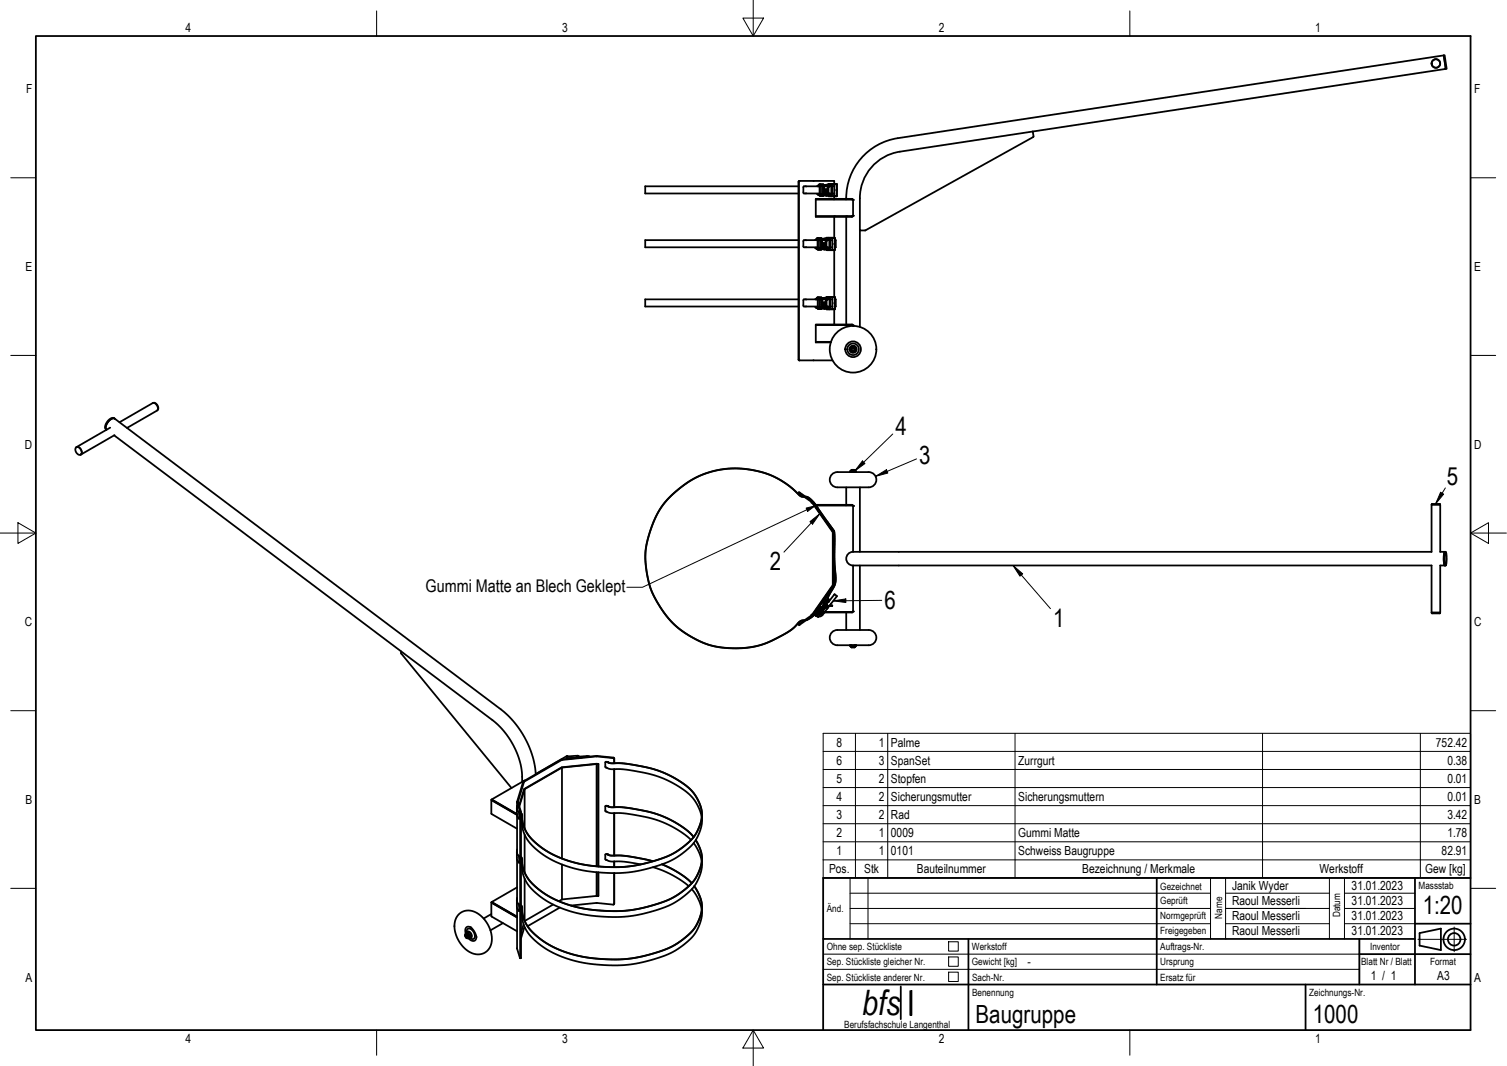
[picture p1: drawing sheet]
<svg xmlns="http://www.w3.org/2000/svg" width="420mm" height="297mm" viewBox="0 0 420 297" stroke-linecap="round" stroke-linejoin="round" font-family="sans-serif">
<!-- layer: Sichtbar -->
<g fill="none" stroke="#000" stroke-width=".5">
<path d="M402.5 15.4h.3l.5 3.8h-.2zM287.9 36.6l115.2-17.4-.6-3.8-152.2 23.1a16.9 16.9 0 0 0-14.4 16.9M222.6 51.9h-42.7v2h42.7M223 50.4l-.2 .3v49.5l.2 .2M224.7 52l-.6-.1-.1 .3v1.6h.7M224.7 53.9h3.8M227.4 55.6v4.8h10.1l.3-.3M227.4 55.6v-.2h10.1l.3 .3M227.4 55.6h10.1M228.1 54.1l3.2 .2M228.1 51.7h.1M228.1 51.7v.1"/>
<path d="M228.2 51.7h.1M228.3 54.1v.3M228.3 54.3l3 .1M228.3 51.5h.1M228.3 51.7h.1M228.3 51.7h1.6M228.3 54h1.6M228.3 54l-.4 .1h.4M228.3 51.8v.1M228.3 54v.1M228.3 51.4h.2M228.3 54.1h1.6"/>
<path d="M228.5 54.4v.2h1v-.2M228.5 51.9v2.1M228.8 54.4v.1M228.9 51.4h.6M228.9 51.4v.2l-.1-.2M228.9 51.4h-.4l-.2 .3M228.9 51.9v2.1M228.9 54.4v.2M229.3 51.7v.1M229.3 54.1v.2M229.4 54.5h.1M229.3 51.4h.1"/>
<path d="M229.3 51.6h.1M229.4 51.4v.2M229.4 54.4v.1M229.4 51.4h.2M229.5 52.1v.6M229.5 51.6h.1M229.5 51.9v2.1M229.5 52.7v.5M229.5 52.7h.1M229.5 53.2v.1M229.5 53.3v.5M229.6 53.9h.2"/>
<path d="M229.6 53.7v.3M229.6 52v.2M229.6 51.4l-.2 .2M229.6 51.5h.1M229.6 51.6h1M229.6 54.4h.6M229.7 51.7v.3M229.7 54.4l-.2 .1M229.7 51.5h.1M229.7 53.9h.1M229.7 54.4h.1M229.7 52h.1"/>
<path d="M229.7 53.9v.4M229.7 52v1.9M229.8 52.8h.1M229.8 53.1h.1M229.8 53.2h.1M229.9 54h.1M229.9 51.8l-2 .1M229.9 51.7v.2h-5.2M229.9 51.8h.1M229.9 54.1h.1M229.9 51.7h1.4M229.9 54v.3"/>
<path d="M230 51.7v.2h.5l-.1-.2M230 53.9h.3M230 54h.1M230 54h.3l-.3 .2M230 54.2h.1M230.1 54.4l.2 .1 .2-.1M230.2 52.9l.1 .1M230.2 53h.1M230.2 54.1v.1M230.2 54.4h.3M230.2 53l.1 .1M230.2 53.5l-.2 .1v.6"/>
<path d="M230.2 52.7l.1 .3M230.2 54.4l.4 .1M230.2 54.2h.1M230.2 54.2l.3 .1M230.3 53l.1 .1M230.3 54.1l-.1 .1M230.3 54.1h.2M230.3 53.1l-.1 .1M230.3 53.1h.1M230.3 54h.4l-.2 .2M230.3 54.1h.7l.4 .2M230.3 53.1v.1"/>
<path d="M230.3 51.5h.3M230.3 51.5h.1M230.3 53.7v.3M230.3 54.4v.1M230.3 53.2l-.1 .8M230.4 53.2h.1M230.3 54.1l.1 .2M230.3 53.1l-.1-.4v.5h.1M230.4 53.1h.1M230.4 53.1v.1M230.4 53.2l-.1 .8M230.4 53.6h.1"/>
<path d="M230.4 54.1h.1M230.5 54.1h.1M230.5 53.6l-.2-.1 .1 .5M230.5 53.6v.3M230.6 54.4h.1M230.6 51.6h.1M230.6 51.7v.2M230.6 54.4h-.1M230.6 51.5v.1M230.6 51.5l.5-.3 2.2 .1 .1 3.2-.2 .2h-2.1l-.5-.2M230.6 51.8h.1M230.6 51.5h.1"/>
<path d="M230.6 52.7v.5M230.6 54.1v.2M230.6 54.4v.1M230.6 51.8h.5M230.6 54.1h.5M230.8 51.8h.2M230.8 51.8h.1M230.9 51.8h.1M231 51.7h-.4v.2M231 52.1v1.8M231 51.8h.1M231.1 54.1v.2"/>
<path d="M231.1 52.1a.8 .8 0 0 0-.5 1l.2 .7 .3 .1M231.1 53.9h.1M231.1 52.1h.1M231.1 53.9l.5 .3 .2-.2M231.2 53.9h.6M231.3 51.9h.5M231.3 54.4l.4 .3M231.3 51.6h-3v.2M231.4 51.6l-.8 .3M231.4 54.3l.2 .1M231.5 51.5l.2-.2 1.6 .1v3.2h-1.6l-.2-.2M231.6 51.5l-.2 .1"/>
<path d="M231.6 54.4h.1M231.6 51.5h.1M231.6 51.7l.2 .2M231.6 51.5l.4 .4M231.7 51.2l-.4 .4M231.8 54l-.2 .2M231.8 51.9v2.1M231.8 51.9l-.2-.2-.5 .4M232 51.9v2.2l-.4 .3M232 53.9h.6M232 51.9h.6M232.6 51.2v-.8h-9.8l-.2 .3v49.5l.2 .2h9.3"/>
<path d="M232.6 54.7v.7M232.6 55.6h.1M232.6 51.4v3.2M232.6 54.5v.1M235.9 55.6h.1M237.5 55.6l.3 .1M237.5 55.6h.1M237.8 55.7v4.4M243.8 45.7a13.1 13.1 0 0 1 7.1-3.4l37-5.7 .2 1.4-.1 .2-46.8 26h-1.5v-9a13.1 13.1 0 0 1 4.1-9.5zM222.6 66.9h-42.7v2h42.7M224.7 67l-.6-.1-.1 .3v1.6h.7M224.7 68.9h3.2"/>
<path d="M227.4 60.3h10.1M227.5 69.1l3.2 .2M227.7 69.1l.1 .3M227.7 69.3l3.1 .1M227.7 66.5h.1M227.8 66.7l-.3 .1M227.8 66.7h.1M227.8 66.4h.1M227.8 66.7h1.5M227.8 69h1.5M227.8 69l-.5 .1h.5M227.8 66.8v.1"/>
<path d="M227.8 69v.1M227.8 69.1h1.5M227.9 69.4v.2h1v-.2M227.9 66.9v2.1M228.3 69.4v.1M228.3 66.4h.6M228.3 66.4h.1M228.3 66.9v2.1M228.3 69.4v.2M228.3 66.4h-.4l-.1 .3M228.7 66.7v.1M228.7 69.1v.2"/>
<path d="M228.8 66.4h.1M228.8 66.6h.1M228.8 66.4v.2M228.8 69.4v.1M228.8 66.4l.2 .1-.2 .1M228.9 67.1v.6M228.9 66.6h.1M228.9 66.9v2.1M228.9 67.7h.1M228.9 68.3v.5M228.9 67.7v.5M228.9 68.2v.1"/>
<path d="M229 68.7v.3M229 67v.2M229 66.5h.1M229.1 66.6h.9M229.1 69.4h.5M229.1 66.7v.3M229.1 66.5h.1M229.1 69.4l-.2 .1M229.1 67.8h.1M229.1 68.2l.1 .7M229.1 67v.8M229.1 69.4h.1"/>
<path d="M229.1 68.2h.1M229.1 67h.1M229.1 68.9h.1M229.1 68.9v.4M229.1 68.1h.1M229.2 68.1l-.1 .1M229.2 68.1v.1M229.2 67v1.9M229.2 67.8h-.1M229.2 68.2h.1M229.3 69h.1M229.3 66.8l-2 .1"/>
<path d="M229.3 66.7v.2h-4.6M229.3 66.8h.1M229.3 69.1h.1M229.3 69v.3M229.3 66.7h1.4M229.4 66.7v.2h.5l-.1-.2M229.5 68.9h.3M229.5 69h.1M229.5 69h.2l-.2 .2M229.5 69.2h.1M229.6 69.4l.1 .1 .3-.1M229.6 67.9l.1 .1"/>
<path d="M229.6 68h.1M229.6 69.1v.1M229.6 69.4h.3M229.6 68l.1 .1M229.7 68.5l-.2 .1v.6M229.7 67.7v.3M229.7 69.2h.1M229.7 69.4h.2M229.7 69.2l.2 .1M229.7 68h-.1M229.7 68h.1M229.7 68l.1 .1"/>
<path d="M229.7 68.1v.1M229.7 68.1h.1M229.7 69h.4l-.1 .3v-.2M229.7 69.1h.8M229.7 68.1l.1 .1M229.8 66.5h.1M229.8 68.7v.3M229.8 69.4v.1M229.8 66.5h.2M229.8 68.2h.1M229.8 68.2l-.1 .8M229.8 69.1l.1 .2"/>
<path d="M229.8 68.1h-.1M229.8 68.1l-.1-.4-.1 .4 .2 .1M229.8 68.6v.3M229.8 68.5l.1 .1M229.8 68.1h.1M229.8 68.1v.1M229.8 68.6h.1M229.9 69.1l-.3 .1M229.9 68.6v.3M230 69.4h.1M230 66.6h.1M230 66.7l.1 .2"/>
<path d="M230 66.5v.1M230 66.5l.5-.3h2.2l.1 1.6M230 66.8h.1M230 66.5h.1M230 67.7v.5M230 66.8h.6M230.2 66.8h.3M230.4 66.8h.1M230.4 66.7h-.3l-.1 .2M230.4 67.1v1.8M230.5 69.1h.1M230.5 69.1v.2"/>
<path d="M230.5 66.9h.1M230.5 69.1l.3 .2M230.5 67.1a.8 .8 0 0 0-.5 1l.3 .8h.2M230.5 68.9h.1M230.6 69.1h-.6v.2M230.6 67.1h-.1M230.6 68.9l.5 .3 .2-.2M230.6 68.9h.7M230.8 66.9h.5M230.8 69.4l.4 .3M230.8 69.3l.3 .1M230.9 66.5l.3-.2 1.5 .1v3.2h-1.5l-.3-.2"/>
<path d="M231.1 66.7l.2 .2M231.1 66.5l-.6 .4M231.1 66.5h.1M231.1 69.4h.1M231.1 66.5l.4 .4M231.2 66.2l-.5 .4h-3v.2M231.3 69l-.2 .2M231.3 66.9v2.1M231.3 66.9l-.2-.2-.5 .4M231.5 66.9v2.2l-.4 .3M231.5 66.9h.6M231.5 68.9h.6"/>
<path d="M232 66.3v3.3M232.6 60.4v5.8M232.6 69.7v13M232.8 67.8l-.1 1.9h-2.2l-.6-.2M232.8 67.8h.1M232.8 66.9h.2v2h-.2M235.9 60.4v30M237.6 60.3h-.1M237.8 60.1l-.3 .2M239.7 64.2v26.9M222.6 83.4h-42.7v2h42.7M224.7 83.5l-.6-.1-.1 .3v1.6h.7"/>
<path d="M224.7 85.4h3.3M227.4 90.6v4.8h4.2M227.4 90.6v-.2h10.1l.3 .3M227.4 95.3h4.3M227.4 90.6h10.1M227.5 85.6h.3M227.6 85.6l3.1 .2M227.7 85.6l.1 .3M227.7 85.8l3.1 .1M227.8 83h.1M227.8 83.2l-.2 .1M227.8 83.2h.1"/>
<path d="M227.8 83.2h2.9M227.8 85.5h.5M227.8 85.5h-.4l.1 .1M227.8 83.3v.1M227.8 85.5v.1M227.8 82.9h.2M227.8 85.6h.5M228 85.9v.2h1v-.2M228 83.4v2.1M228.3 85.5h.1M228.3 85.5l1.1 .1M228.3 83.3l-.9 .1"/>
<path d="M228.3 83.3h.1M228.3 85.6h.1M228.3 82.9h.1M228.3 86h.1M228.3 86l.1 .1M228.4 83.3h1M228.4 85.6h1M228.4 82.9h.6M228.4 82.9l-.1 .2v-.2M228.4 83.4v2.1M228.4 82.9h-.4l-.2 .3M228.8 83.2v.1"/>
<path d="M228.8 85.6v.2M228.8 82.9l.3 .1zM228.8 86h.1M228.9 85.9v.1M229 83.6v.1M229 83.1h.1M229 83.4v2.1M229 84.2v.5M229 84.2h.1M229 84.7v.1M229 85.3h.1M229.1 85.2v.3"/>
<path d="M229.1 83.5v.2M229.1 83h.1M229.1 83.5h.1M229.1 85.9h.1M229.1 83.4v.1M229.1 85.5h.1M229.2 85.5v.3M229.2 83.2v.2M229.2 85.9l-.2 .1M229.2 84.3h.1M229.2 85.4h.1M229.2 83h.1"/>
<path d="M229.2 83.5v.8M229.2 84.7v.7M229.2 85.9h.1M229.2 84.7h.1M229.2 83l.8 .1M229.2 83.5v1.9M229.2 85.9h.4M229.2 83l-.1 .1M229.2 85.4l-.1 .1M229.3 84.7h.1M229.3 84.3h-.1M229.3 84.6l-.1 .1"/>
<path d="M229.3 84.7h-.1M229.4 83.3l-4.7 .1M229.4 83.2v.1M229.4 85.6v.2M229.5 83.2l-.1 .2h.5v-.2M229.5 85.5h.3l-.3 .2M229.5 85.4h.3M229.5 85.7h.1M229.6 85.9l.2 .1 .2-.1M229.7 84.4v.1M229.7 84.5h.1M229.7 85.7l-.1 .1"/>
<path d="M229.7 85.9h.2M229.7 84.5l.1 .1M229.7 85l-.2 .1v.6M229.7 84.2v.3M229.7 85.7v.1M229.7 85.9l.4 .1M229.7 85.6v.1M229.7 84.6v.1M229.8 85.6h.7l.3 .2M229.8 84.6v.1M229.8 84.6h.1M229.8 83h.3"/>
<path d="M229.8 83h.1M229.8 85.2v.3M229.8 85.9v.1M229.8 84.7h.1M229.8 84.7l-.1 .8M229.8 85.6l.1 .2-.2-.1M229.8 84.6l-.1-.4v.5h.1M229.8 84.6l.1 .1M229.9 84.7l-.1 .8h.4l-.3 .1 .2 .2M229.9 85.1h.1M229.9 85.6h-.2M230 85.1l-.2-.1 .1 .4"/>
<path d="M230 85.1v.3M230 85.9h.1M230 83.2l.1 .2M230.1 85.9v.1M230.1 83v.1M230.1 84.2v.5M230.1 85.6h.5M230.1 83.3h.5M230.1 83.3h.1M230.3 83.3h.2M230.3 83.3h.1M230.4 83.3h.1"/>
<path d="M230.4 82.8l-.3 .2M230.5 83.2h-.4v.2M230.5 82.8h2.3v3.3l-2.3 .1-.4-.2M230.5 82.8h-.1M230.5 83.6v1.8M230.5 83.3h.1M230.5 85.6v.2M230.6 85.4l.5 .3 .2-.2M230.6 85.4h.7M230.8 83.4h.5M230.8 85.9l.4 .3M230.8 83.1h-3.1v.2"/>
<path d="M230.8 83.1l-.7 .3M230.8 85.8l.3 .1M231 83l.2-.2 1.6 .1v3.2h-1.6M231 85.9l.2 .2M231.1 83l-.3 .1M231.1 85.9h.1M231.1 83h.1M231.1 83.2l.2 .2M231.1 83l.4 .4M231.2 86.1h.1M231.2 82.7l-.4 .4M231.3 85.5l-.2 .2"/>
<path d="M231.3 83.4v2.1M231.3 83.4l-.3-.2-.4 .4a.85 .85 0 0 0-.5 1.2l.2 .6h.3M231.5 83.4v2.2l-.4 .3M231.5 83.4h.6M231.5 85.4h.6M232 82.8v3.3M232.6 86.2v4.2M232.6 90.6h.1M232.8 83.4h.2v2h-.2M235.9 90.6h.1M237.2 97.7l.2 .4h.5M237.2 97.7l.7 .4"/>
<path d="M237.5 90.6l.3 .1M237.5 90.6h.1M237.8 90.7v.1M238.5 96.9a.75 .75 0 0 0-1.1-.2 .75 .75 0 0 0-.2 1M238.5 96.9v.8M238.5 96.9l.2 .4-.2 .4M238.5 96.9a.83 .83 0 0 0-.9-.3 .83 .83 0 0 0-.6 .8l.2 .3M238.5 97.7l-.6 .4M238.5 97.7l-.2 .3-.4 .1M29.7 119.7h.1M30.7 119.2l-9.3 5.4M32 116.7a2.58 2.58 0 0 0-2.5 2.7l.2 .3"/>
<path d="M32 116.7l108.6 81.7 3.4 3.6 2.7 4.4 1.9 4.7 .8 4.6M32 116.7a1.74 1.74 0 0 0-2.4 1.2l-.3 1.2 .4 .6M33.3 117.7l9.3-5.4a1.4 1.4 0 0 1 1.2 2.1l-8.4 4.8M42.7 112.3a1.35 1.35 0 0 1 1.2 2M21.2 124.8a1.25 1.25 0 0 1 1.3 .2 1.25 1.25 0 0 1 .3 1.3 1 1 0 0 1-1.2 .3 1 1 0 0 1-.6-1.1zM21.2 124.7a1.31 1.31 0 0 1 1.6 1.7l-.4 .3M31.8 121.3l106.3 80 3.2 3.5 2.5 4.2 1.4 4.4 .3 2.1 .1 2.4M31.9 121.3l-9.3 5.4M224.2 138.4a2.81 2.81 0 0 1-2.4-1.5l-1.6-1.4a25.2 25.2 0 0 0-30.2 .1 25.2 25.2 0 0 0-8.4 29.1l1.2 2.3a24.7 24.7 0 0 0 34.7 10.4l3.2-2 1.8-1.7a1.96 1.96 0 0 1 1.8-.8M224.2 138.4a2.92 2.92 0 0 1-2.5-1.5l-1.6-1.4a25.1 25.1 0 0 0-30.3 .3 25.1 25.1 0 0 0-8 29.2l1 2.1a24.7 24.7 0 0 0 34.9 10.1 20.5 20.5 0 0 0 5.6-4.2l1-.2M224.6 138.4a6.3 6.3 0 0 1 3.6 3.4l4.4 6.4 .2 10a8.1 8.1 0 0 1-.5 5.6l-1.6 2.9 .4-.9a8 8 0 0 0 1.9-4.5l-.4-5.5v-7.4M224.6 138.4l.8 .3 1.3 1.2"/>
<path d="M232 132.2l.9-.6 .6-.1h8.7a2.12 2.12 0 0 1 2.1 2.2 2.12 2.12 0 0 1-2.1 2.1h-8.7a2.12 2.12 0 0 1-2-1.3 2.12 2.12 0 0 1 .5-2.3zM235.9 135.8v4.9M237 131.5h.6M237 131.5h.1M237.1 131.5h-.1M237.1 131.5h1.5M237.1 131.5h.1M237.3 131v.2M237.4 130.9l.9 .1zM237.6 131.5h.1M238.3 131v.2M238.5 131.5h.1"/>
<path d="M238.6 131.5h.1M238.6 131.5h-1M238.6 131.2h-1.5M238.6 131.2v.3M238.6 131.2h-1.5v.3M238.7 131.5h.1M239.7 135.8v18M226.6 140.1l-4-2.8 .2-.2 4 2.9 5.7 8M226.6 140.1l.1 .1M226.7 140.2l-.4-.3-.1 .1 .4 .3 5.6 8v14.7l-5.6 8.1-.4 .2 .1 .2 .4-.3M226.7 140.2l5.6 8.1v14.9M227.1 140.3l.9 1.3"/>
<path d="M227.4 140.7h10.1l.3 .3-.3-.2M227.4 140.8h.1M227.4 140.8h10.1M230.7 145.5l1.9 2.7M232.5 148l.1 15.2M232.5 148v.1M235.9 140.8h.1M237.5 140.8h.1M237.8 141v12.8M237.8 157.6v12.8M237.8 153.8h161.3v-13.1h2.4v13.1h1.6M237.8 157.6h161.3v13.1h2.4v-13.1h1.6"/>
<path d="M237.8 153.8a1.9 1.9 0 0 0-1.9 1.9 1.9 1.9 0 0 0 1.9 1.9M239.7 157.6v17.9M399.2 140.7l.1-.3h2.1l.1 .3M402.8 153.8l-.3 1.8 .3 2M403 153.8l.3 .5v1.2l-.2 2.1-.3-1.7zM224.9 172.7l1.5-.8 1.5-1.4-1.4 1.4-1.8 .9M226.6 171.2l-4 2.8 .2 .2 4.1-2.9M226.7 171.1l-.1 .1M227.3 171.1l.2 .5 .1-.1M227.4 170.6v.1M227.4 170.6l-.1 .5M227.5 170.5h.1"/>
<path d="M227.5 171h.1M227.5 170.9v.1M227.6 170.5h.1M227.6 171.5h.1M227.7 171.5l.1 .2M227.7 170.7l-.1 .2M227.7 171h-.1M227.7 170.8l.1 .7M227.7 171h.1M227.7 170.7h.1M227.7 171.1l.1 .3M227.7 171v.1"/>
<path d="M227.7 170.5h.1M227.8 171.7l.3 .2 .1-.1M227.8 171.7h.1M227.8 170.7h.1M227.9 170.5h-.5l.4 .2M227.9 170.9l.2 .1M228 170.7l.2 .6 .6-.1M228 170.7l-.1 .2M228 170.8h.1M228.2 170.2l.1 .4M228.2 170.7h.1M228.2 170.7l-.1 .1"/>
<path d="M228.2 170.7l.1 .2M228.3 170.8l-.2 .2M228.3 170.8l-.2 .2zM228.3 169.7h.1M228.3 169.8l-.1 .4M228.3 169.8h.1M228.3 170.6h.1M228.3 170.9h.1M228.3 170.9l.4 .2v-.1M228.3 171.1l.1 .2M228.4 171.1v.2M228.4 171.1h.1"/>
<path d="M228.4 171l-.1 .1M228.5 171l-.1 .1M228.5 170.1l.3-.1 .3 .2M228.5 169.9h.1M228.5 169.5l-.3 .2 .1 .1M228.5 169.7l-.2 .1M228.5 169.7h.1M228.5 169l.3 .3M228.5 169.7l.1 .1M228.5 169.2l-.1 .1a1.24 1.24 0 0 0-.4 1.5M228.5 169.2l.1 .1M228.6 169.4h.1"/>
<path d="M228.6 169.8a.5 .5 0 0 0 .1 .6 .5 .5 0 0 0 .7 0M228.6 169.8h.1M228.6 169.8l-.1 .3M228.6 169.7h-.3M228.6 169.7h.1M228.6 169.7l.7-.1 .2 .6M228.7 169.7h.1M228.8 171.2h.1M228.8 171.2l-.4 .1M228.8 169.6h.1M228.9 171l-.5 .3M228.9 169.3h-.4l.1 .1"/>
<path d="M228.9 171h.1M228.9 170.3l.1 .2M228.9 169.9l.2 .2 .4-.2M228.9 169.3h.1M228.9 169.3l.1-.2 .2 .2M229 170.5h.1M229 169.5l.1 .2-.4 .5-.2-.1M229 169.5l-.4 .2-.1 .4M229 169.5l-.4 .2M229 169.5l-.1 .4M229 171l-.2 .2M229.2 169.3l.1 .1"/>
<path d="M229.3 169.3v.1M229.3 169.3h.1M229.3 169.9l-.4 .4M229.3 169.4h.1M229.3 169.4l-.5-.1-.5 .4M229.3 170.4h.1M229.3 170.4l-.3 .1M229.4 169.1h-.1M229.4 169.3l-.1 .1M229.4 169.3v.1M229.4 167.9l.3 .1M229.4 168.9v.1"/>
<path d="M229.4 168.9h.1M229.4 170.2l.2 .1-.3 .1M229.4 169.3h.1M229.5 169.9l-.1 .3M229.5 169.9l-.3 .6-.3-.2M229.6 168.6h-.1M229.6 168.6h.1M229.6 169.5v.1M229.6 169.5l.1 .2M229.6 168.8h.1M229.7 168.7l-.3 .6M229.7 168h-.1"/>
<path d="M229.7 169.6h.1M229.7 168.6v.1M229.7 168.6h.1M229.7 168.6l-.3 .7M229.7 169.6v.1M229.7 168.2l-.5 1.1M229.7 167.9l-.4-.1 .3 .2M229.8 169.6h-.1M229.8 169.1l.1 .2M229.8 168.3v-.1l-.6 1.1M229.9 170.7a1.58 1.58 0 0 1-1.8 1.1l-.3-.3M229.9 167l.3 .2-.5 .8"/>
<path d="M229.9 169.1l-.1 .1M229.9 169.5h.1M229.9 169.1h-.1M229.9 169.1h.3M229.9 169.3l-.3 .2M229.9 169.3h.1M229.9 170.5h7.6M230 170.5h.1M230.3 169.1h-.1M230.3 168.8v.3M230.3 168.8l.1 .2 .5-.1-1.2 .8M230.3 166.4l.8 .7-.3 .8"/>
<path d="M230.3 167.6l-.1 .1M230.3 168.7v.1M230.4 168.6l.1-.2 .2 .3-.4 .1M230.4 168h.1zM230.4 168l-.7 .4 .1 .2-.4 .7M230.4 168.8h.1M230.4 168.5h.1M230.5 169l-.8 .6M230.5 169h.1M230.5 169.1h.1M230.5 169l.1 .1M230.6 168.6v.1"/>
<path d="M230.6 167.3v-.2l.3-.1 .1 .3-.2 .1M230.7 169.5h.1M230.7 169.5l-.1 .1M230.8 168.9l-1.1 .7M230.8 168.9h.1M230.8 168.8l-.3 .2M231 167.8l-.5 .2M231 167.8l1.7-2.2 .7 .5-2.1 2.6M231.3 168.7l-1.4 1.9-.5 .3-1.1-.1v-1M232 176.2l.9-.6 .6-.1h8.7a2.12 2.12 0 0 1 2.1 2.2 2.12 2.12 0 0 1-2.1 2.1h-8.7a2.12 2.12 0 0 1-2-1.3 2.12 2.12 0 0 1 .5-2.3zM232 168.7l-.7 .1M232 168.7h.1"/>
<path d="M232 168.8l-.8 .1M232 168.7v.1M232 168.8h.1M232.3 163.1l-5.6 8.1M232.5 163.3l-5.6 8M232.6 163.2l-.1 .1M232.6 163l-.1 .3M235.9 170.5h.1M235.9 170.7v4.8M237 179.8h.4M237 179.8h.1M237 179.8l.1 .1"/>
<path d="M237.1 179.9h1.5M237.1 179.9v.2h1.5M237.4 179.8h.8M237.4 179.8h.1M237.6 170.5h-.1M237.8 170.4l-.3 .1M237.8 170.4l-.3 .3h-7.7M238.2 179.8h.5M238.2 179.8h.1M238.6 179.9v.2M238.7 179.8l-.1 .1M238.7 179.8h.1"/>
<path d="M399.2 170.7l.1 .2h2.1l.1-.2M111.9 181.5v.6l30.7 37.5M237.1 180.1h1.5M237.3 180.3h1zM237.3 180.2v.1M238.3 180.2v.1M146.1 219.9l-1.4 4.6M146.3 219.9v10.9M146.3 219.9l-1.5 4.8M146.3 217.5l-9.2 5.3M156.6 213.8l-10.4 6M156.7 213.9v25.3"/>
<path d="M156.7 213.9l-10.4 6M158.3 210.8l-.3-.1-8.6 5M159.2 211.3h.1M160.8 211.2l-2.6 .3M160.8 211.2h.1M160.9 210.6l.5 .2M160.9 210.6v.1M160.9 211.1l-2.6 .2-.2 .2M161 211.2h-.1M161.8 211h-.1M161.8 211v.1M162 211.1h.1"/>
<path d="M162 211.1h-.3M162.1 211v.1M162.1 211h.5M162.1 211h.1M162.1 211l-.3 .1M163.5 210.9h.1M164.2 210.8l-.7 .1M164.5 210.8l-.7-.1-2.5 .1-.7-.2-2.4 .2-.2 .7M166.3 212.9v28.5M166.3 212.9l-9.6 1M166.8 212.9l-10.1 .9M166.8 212.9v28.5"/>
<path d="M166.8 212.9h-.5M169 213.8l.2 .2a5.6 5.6 0 0 0 3.5 .3l6 .8 4.8 1.3 4.5 2 3.9 2.7a11.7 11.7 0 0 1 3.7 6.7M169.2 212.3l1 .4 3.9 .1 6.4 1.1a24.6 24.6 0 0 1 13.1 7.4l.1 .2a9.6 9.6 0 0 1-1.3 12.8l-.5 .5a24.1 24.1 0 0 1-12 5.8 39.7 39.7 0 0 1-26.8-3.1 14.1 14.1 0 0 1-7.2-7.7l-.3-2.8-.3-.5M169.2 212.3l1.2 .4 4.9 .2 5.7 1.1a24.4 24.4 0 0 1 12.7 7.3 9.7 9.7 0 0 1-1.7 13.5l-.3 .2a24.8 24.8 0 0 1-12.3 5.7 40.2 40.2 0 0 1-26.2-3.1 14.4 14.4 0 0 1-7.3-7.7l-.4-2.9-.2-.4M169.7 212.5l-.2-.2-.7 .1v1.3l.4 .2M171.2 211.5l-.2-.3-4.7-.4-9.7 1-10.5 6.1-1.7 5.5 .9 3v40.5l-.3 .1M171.2 212.7l.1-1.4-.2-.2-4.7-.5-10 1.1-10.5 6-1.7 5.8M171.3 214.3v10.6M137 222.9v3.9l7.2 4.1M137.1 222.9l7 4.2M137.1 222.9h.1M137.1 222.9l7 3.9"/>
<path d="M137.2 222.9l6.9 4zM144.1 237.3l.1 2.2 .6 .7M144.1 225.1l.1 2.2 .6 .7M144.2 224.5l-.1 .6a1.05 1.05 0 0 0 .5 1.1l.1 2-.1-.3M144.2 236.7l-.1 .6a1.11 1.11 0 0 0 .5 1.2M144.2 223.4v1.3M144.2 227.3v9.6M144.2 239.5v10.9M144.2 223.5l.8 3v40.5l-.8-2.7v-11.3M144.2 224.7v1.1l.4 .4M144.2 237v1l.4 .5M144.6 238.4v.1"/>
<path d="M144.6 238.5l.1 1.9-.1-.3M145.3 228.2l.2 .8M146.3 232.5v10.5M169 239.6l1.2 .4 3.9 .1 4.5 .8M169 226.1l1.3 .5h3.4l2.8 .4 4.1 .8 2.7 .8a26.6 26.6 0 0 1 9.4 5.5M169.2 238l1.2 .4h2.7l2.5 .3 6.4 1.3M169.2 224.5l1.1 .4 3.1 .1 3.9 .5 4.1 .8 2.4 .8a23.8 23.8 0 0 1 9.6 6.1M169.2 238l1.2 .4 4.7 .2 7 1.4M169.2 224.5l1.1 .4h3l3.6 .5 3.9 .8 3.3 1a23.9 23.9 0 0 1 9.3 6M169.7 224.8l-.2-.2h-.7v1.4l.4 .2M169.7 238.3l-.2-.3-.7 .1v1.3l.4 .2M171.2 226.6v11.8"/>
<path d="M193.4 234.9a11.9 11.9 0 0 1 2.2 5.1M194 234.1a9.7 9.7 0 0 1-1.8 12.7l-4.2 3.1-4.2 1.8-6.8 1.7-6 .5-7.3-.6-5.2-1.2-2.6-1-2.8-1.3-2.1-1.4-2-1.7a10.1 10.1 0 0 1-3.5-7.7l-.2-.2M194 234.1a9.7 9.7 0 0 1-1.7 12.6l-2.8 2.3-2.6 1.5-3.6 1.4-4.6 1.2-3.1 .6-3.7 .2-5.1-.2-4-.5-3.7-.9-3.5-1.2-3.3-1.7-2.4-1.8-2-1.9-1.4-1.9-.7-2.1-.3-2.4-.2-.5M195.7 239.2v1.6a12.2 12.2 0 0 1-6.4 9.9 36.9 36.9 0 0 1-16.8 4.8l-6.3-.2-4.4-.7-4.9-1.4-4.1-1.9-3.2-2.3-2.6-2.8-.8-1.6-.5-1.5-.2-3.1M195.7 227v1.6a12.2 12.2 0 0 1-6.4 9.9 37 37 0 0 1-16.8 4.8l-5.8-.2-5.2-.8-4.6-1.3-4.1-2-3.2-2.3-2.6-2.7-.7-1.4-.6-1.8-.2-3M127.9 254.7l.6-.4a4.7 4.7 0 0 1 6.1 1.4 7.3 7.3 0 0 1 1.7 8.8l-1.1 1a4.9 4.9 0 0 1-6.2-1.8 7.2 7.2 0 0 1-1.4-8.5zM130 260h.2l-.3 .1zM130 260l.4-.3a1.01 1.01 0 0 1 .9 1.5l-.4 .2M130.1 259.9a.86 .86 0 0 1 .6-1.2 .86 .86 0 0 1 1.1 .6 1.38 1.38 0 0 1 0 2.4l-.8-.3M130.2 259.8a.7 .7 0 0 1 .8-.2 .7 .7 0 0 1 .4 .7l.1 .8-.5 .2M130.9 259.8l-.4 .3M131.2 258.3l1.1 1.3 .6 1.6"/>
<path d="M131.4 258.5a1.04 1.04 0 0 0-1.4-.1 1.04 1.04 0 0 0-.2 1.4l.1 .4M137 251.5v3.9l7.2 4.1M137 254.7l-2.2 1.2M137.1 251.5l7.1 4.2M137.1 251.5h.1M137.1 251.5l7.1 3.9M137.2 251.5h.1M137.2 251.5l7 4M140.2 257.2l-3.5 2M144.1 250.8l.1 2.2 .6 .7M144.2 250.2l-.1 .6a1.05 1.05 0 0 0 .5 1.1l.1 2-.1-.3M144.2 247.3l-7.1 4.1"/>
<path d="M144.2 250.5v1l.4 .4M145.3 252.3a2.47 2.47 0 0 1 .3 2l.8 2.5 1.4 2.3 2.7 2.4 3.2 2.1 3.7 1.6 4.3 1.2 3.9 .6 5 .3 3.6-.1 3.9-.5 5.1-1.4 3.7-1.3 3.1-1.9 2.6-2.3 1.3-1.6 1.2-2.5a8.6 8.6 0 0 0-1.5-8.7 9.6 9.6 0 0 1-1.5 13.4l-3.4 2.6-4.1 1.9-6.7 1.9-2.8 .4-3.3 .2-7.5-.5-5.2-1.1-3.1-1.1-2.5-1.2-2.5-1.6-1.9-1.5a10 10 0 0 1-3.7-7.9l-.1-.2M145.3 253.9l.2 .8M145.3 240.5l.2 .8M146 257.6l-.7 2.3M146.3 244.8v11.7M146.4 258.5l-.3 .2-.8 2.7M154.2 252l-7.9 4.6M156.1 252.9l-9 5.2M156.7 240.9v9.7M156.7 250.6l-.9 .5M166.3 249.6l.5 .1"/>
<path d="M166.3 243v6.6M166.3 249.6l-9.6 1M166.8 243.1v6.6M166.8 249.6v.1M171.2 240.1v1.5M171.3 251.8l-.1 .1M171.3 243.3l-.2 8.7-4.8-.4-7.1 .7M171.3 251.7v.1M182.1 241.6l2.7 1 2.5 1.2 2.5 1.5 2.2 1.6M192.9 246.1l-1.5-1.4-2.4-1.7-4.5-2.1 4.7 2.3 2.2 1.6 1.5 1.3M192.9 247.8a11.7 11.7 0 0 1 2.7 5.7M195.7 252.7v1.6a12.2 12.2 0 0 1-6.4 9.9 36.9 36.9 0 0 1-16.8 4.8l-5.8-.2-4.9-.7-4.9-1.4-4.1-1.9-3.2-2.4-2.6-2.7-.7-1.4-.6-1.7-.2-3.1"/>
<path d="M129.7 260.6a.35 .35 0 0 1 .5 .2 .35 .35 0 0 1-.2 .5zM129.8 260.2a.76 .76 0 0 1 .9 .3 .76 .76 0 0 1-.1 1M129.9 260.4h.1M130 260.4l-.2 .1a.51 .51 0 0 1 .6 .2 .51 .51 0 0 1-.1 .6l.2-.1M130 261.3a.37 .37 0 0 0 .3-.5 .37 .37 0 0 0-.6-.1v.1a.47 .47 0 0 1 .3-.7 .47 .47 0 0 1 .6 .5 .47 .47 0 0 1 .1 .7 .47 .47 0 0 1-.7 0M130.4 261.3h.1M131.4 260.6l-.4 .2M132.8 261a1.04 1.04 0 0 1-.6 1.2 1.04 1.04 0 0 1-1.3-.5l-.3-.3h.1a.86 .86 0 0 0-.5-1.4 .89 .89 0 0 1 .5 1.4"/>
<circle cx="400.3" cy="17.7" r="1.21"/>
<circle cx="400.3" cy="17.7" r="1.18"/>
<circle cx="229.3" cy="54.4" r=".06"/>
<circle cx="228.8" cy="69.4" r=".06"/>
<circle cx="228.8" cy="85.9" r=".06"/>
<circle cx="237.8" cy="97.3" r="6.5"/>
<circle cx="237.8" cy="97.3" r=".74"/>
<circle cx="237.8" cy="97.3" r=".5"/>
<circle cx="237.8" cy="97.3" r=".4"/>
<circle cx="237.8" cy="97.3" r=".54"/>
<circle cx="237.8" cy="97.3" r="1"/>
<circle cx="237.8" cy="97.3" r="1.62"/>
<circle cx="237.8" cy="97.3" r="2.19"/>
<circle cx="230.2" cy="167.6" r=".1"/>
<circle cx="230.5" cy="168.7" r=".15"/>
<circle cx="230.8" cy="167.2" r=".18"/>
</g>
<g fill="#000">
<circle cx="228.1" cy="51.7" r=".25"/>
<circle cx="228.1" cy="54.3" r=".25"/>
<circle cx="229.4" cy="54.5" r=".25"/>
<circle cx="230.2" cy="54.2" r=".25"/>
<circle cx="230.3" cy="53" r=".25"/>
<circle cx="230.4" cy="53.2" r=".25"/>
<circle cx="237.8" cy="55.7" r=".25"/>
<circle cx="227.5" cy="69.3" r=".25"/>
<circle cx="227.5" cy="66.7" r=".25"/>
<circle cx="228.8" cy="69.5" r=".25"/>
<circle cx="229.6" cy="68" r=".25"/>
<circle cx="229.7" cy="69.2" r=".25"/>
<circle cx="229.8" cy="68.2" r=".25"/>
<circle cx="232.6" cy="60.3" r=".25"/>
<circle cx="235.9" cy="60.3" r=".25"/>
<circle cx="237.8" cy="60.1" r=".25"/>
<circle cx="227.6" cy="83.2" r=".25"/>
<circle cx="227.6" cy="85.8" r=".25"/>
<circle cx="228.9" cy="86" r=".25"/>
<circle cx="229.7" cy="84.5" r=".25"/>
<circle cx="229.7" cy="85.7" r=".25"/>
<circle cx="229.9" cy="84.7" r=".25"/>
<circle cx="237.8" cy="90.7" r=".25"/>
<circle cx="237.8" cy="141" r=".25"/>
<circle cx="228.5" cy="170" r=".25"/>
<circle cx="228.6" cy="169.8" r=".25"/>
<circle cx="228.8" cy="171.2" r=".25"/>
<circle cx="228.9" cy="169.5" r=".25"/>
<circle cx="229" cy="170.5" r=".25"/>
<circle cx="237.8" cy="170.4" r=".25"/>
</g>
<!-- layer: Schraffur -->
<path d="M253.7 276.1h.5v6.8h-.5z" fill-rule="evenodd" fill="#000"/>
<!-- layer: Symbol -->
<g fill="none" stroke="#000" stroke-width=".28">
<path d="M240.5 128.4l.7 .8-2.9 2zM244.1 132.7l3-1.8 .4 .9zM248.9 120.9l-10.6 10.3M255.5 127.9l-11.4 4.8M401.6 137.2l.9 .5-2.3 2.7zM403 136l-2.8 4.4M225.8 145.4l2.8-2.3-2.1 2.9zM228.6 143.1l-10 10.7M282.4 157.6l2.7 2.3-.7 .6zM282.4 157.6l10.5 12M232.3 167.4l3.5-.5v1zM245.8 167.3l-13.5 .1"/>
<path d="M229.5 209.4h180.5M229.5 214.4h180.5M229.5 219.5h180.5M238.5 204.3v40.3M247.5 204.3v40.3M283 204.3v40.3M352 204.3v40.3M396 204.3v40.3M229.5 239.6h180.5v-35.3h-180.5v40.3h180.5v-5M229.5 224.5h180.5M229.5 229.5h180.5M229.5 234.6h180.5"/>
</g>
<!-- layer: Text-2.5 -->
<g fill="none" stroke="#000" stroke-width=".28">
<path d="M105 3v7M207.1 5h5.8l-2.9 5zM210 0v10M315 3v7M3 49.5h7M410 49.5h7M3 99h7M410 99h7M0 148.5h10M5 145.6l5 2.9-5 2.9zM410 148.5l5-2.9v5.8zM410 148.5h10"/>
<path d="M3 198h7M410 198h7M3 247.5h7M237 244.6v17M374.8 257.4h19.7M374.8 253.1h19.7M374.8 248.9h19.7M410 247.5h7M229.5 270.1h40.5M229.5 265.9h40.5M264.5 270.9h2.7v2.6h-2.7zM264.5 262.4h2.7v2.6h-2.7z"/>
<path d="M264.5 266.7h2.7v2.6h-2.7zM322.5 270.1h56.5M105 287v7M210 287l2.9 5h-5.8zM210 287v10M315 287v7"/>
</g>
<!-- layer: Text-5 -->
<g fill="none" stroke="#000" stroke-width=".5">
<path d="M10 10h400v277h-400zM322.5 244.6v29.7M394.5 244.6v29.7M394.5 257.4h15.5M410 244.6h-180.5v42.4M229.5 261.6h165M229.5 274.3h180.5M270 261.6v25.4M364 274.3v12.7M379 265.9h31M395.8 260l5.9-1.2v5.9l-5.9-1.2z"/>
<circle cx="405.4" cy="261.7" r="2.99"/>
<circle cx="405.4" cy="261.7" r="1.74"/>
</g>
<!-- layer: Skizziergeometrie -->
<g fill="none" stroke="#000" stroke-width=".28">
<path d="M237 257.4h100.5M237 253.1h100.5M237 248.9h100.5M337.5 244.6v17M341.7 257.4h28.9M341.7 253.1h28.9M341.7 248.9h28.9M341.7 244.6v17M370.6 244.6v17M374.8 244.6v17M253.7 276.1h.5v6.8h-.5zM270 265.9h109"/>
<path d="M379 261.6v12.7"/>
</g>
<path d="M251.1 274.9v9.1M379 261.6v12.7" fill="none" stroke="#000" stroke-width=".5"/>
<!-- layer: Text-5 -->
<path d="M242 244.6v17M405.4 258.3v6.9M270 270.1h52.5M395.3 261.7h13.6" fill="none" stroke="#000" stroke-width=".28"/>
<!-- layer: Symbol -->
<g fill="#000">
<path d="M240.5 128.4l.7 .8-2.9 2z" fill-rule="evenodd"/>
<path d="M244.1 132.7l3-1.8 .4 .9z" fill-rule="evenodd"/>
<path d="M401.6 137.2l.9 .5-2.3 2.7z" fill-rule="evenodd"/>
<path d="M225.8 145.4l2.8-2.3-2.1 2.9z" fill-rule="evenodd"/>
<path d="M282.4 157.6l2.7 2.3-.7 .6z" fill-rule="evenodd"/>
<path d="M232.3 167.4l3.5-.5v1z" fill-rule="evenodd"/>
</g>
<path d="M224.8 141.6l2.4-.6-2 1.5zM227.2 141l-48.1 22.6h-4.3" fill="none" stroke="#000" stroke-width=".28"/>
<path d="M224.8 141.6l2.4-.6-2 1.5z" fill-rule="evenodd" fill="#000"/>
<text font-size="9.8" x="240.4" y="282.8">bfs</text>
<g font-size="7">
<text x="249.7" y="121.2">4</text>
<text x="256.3" y="129.3">3</text>
<text x="403.4" y="135.1">5</text>
<text x="214.6" y="158.9">2</text>
<text x="246.6" y="169.7">6</text>
<text x="293.6" y="174.8">1</text>
<text x="396.7" y="254.6">1:20</text>
<text x="272" y="285">Baugruppe</text>
<text x="366" y="285">1000</text>
</g>
<text font-size="4.9" x="118.6" y="164.9">Gummi Matte an Blech Geklept</text>
<g font-size="3.5">
<text x="51.7" y="9">4</text>
<text x="156.7" y="9">3</text>
<text x="261.7" y="9">2</text>
<text x="366.7" y="9">1</text>
<text x="7.2" y="26">F</text>
<text x="411" y="26">F</text>
<text x="7.1" y="75.5">E</text>
<text x="411" y="75.5">E</text>
<text x="6.9" y="125">D</text>
<text x="411" y="125">D</text>
<text x="6.9" y="174.6">C</text>
<text x="411" y="174.6">C</text>
<text x="233.2" y="208.1">8</text>
<text x="245" y="208.1">1</text>
<text x="248.4" y="208.1">Palme</text>
<text x="400.3" y="208.1">752.42</text>
<text x="233.2" y="213.2">6</text>
<text x="245" y="213.2">3</text>
<text x="248.4" y="213.2">SpanSet</text>
<text x="283.9" y="213.1">Zurrgurt</text>
<text x="403.5" y="213.2">0.38</text>
<text x="233.2" y="218.2">5</text>
<text x="245" y="218.2">2</text>
<text x="248.4" y="218.2">Stopfen</text>
<text x="403.5" y="218.2">0.01</text>
<text x="7.1" y="224">B</text>
<text x="233.2" y="223.2">4</text>
<text x="245" y="223.2">2</text>
<text x="248.4" y="223.2">Sicherungsmutter</text>
<text x="283.9" y="223.2">Sicherungsmuttern</text>
<text x="403.5" y="223.2">0.01</text>
<text x="411" y="224">B</text>
<text x="233.2" y="228.3">3</text>
<text x="233.2" y="233.3">2</text>
<text x="245" y="228.3">2</text>
<text x="245" y="233.3">1</text>
<text x="248.4" y="228.3">Rad</text>
<text x="248.4" y="233.3">0009</text>
<text x="283.9" y="233.3">Gummi Matte</text>
<text x="403.5" y="228.3">3.42</text>
<text x="403.5" y="233.3">1.78</text>
<text x="233.2" y="238.3">1</text>
<text x="245" y="238.3">1</text>
<text x="248.4" y="238.3">0101</text>
<text x="283.9" y="238.4">Schweiss Baugruppe</text>
<text x="401.9" y="238.3">82.91</text>
<text x="231.1" y="243.4">Pos.</text>
<text x="240.9" y="243.4">Stk</text>
<text x="255.6" y="243.4">Bauteilnummer</text>
<text x="301.7" y="243.4">Bezeichnung / Merkmale</text>
<text x="367.9" y="243.4">Werkstoff</text>
<text x="397.3" y="243.4">Gew [kg]</text>
<text x="343.5" y="247.9">Janik Wyder</text>
<text x="376.8" y="247.9">31.01.2023</text>
<text x="343.5" y="252.1">Raoul Messerli</text>
<text x="343.5" y="256.4">Raoul Messerli</text>
<text x="376.8" y="252.1">31.01.2023</text>
<text x="376.8" y="256.4">31.01.2023</text>
<text x="343.5" y="260.6">Raoul Messerli</text>
<text x="376.8" y="260.6">31.01.2023</text>
<text x="286.5" y="269.1">-</text>
<text x="7.1" y="273.5">A</text>
<text x="382.2" y="273.1">1 / 1</text>
<text x="400.7" y="273.2">A3</text>
<text x="411" y="273.5">A</text>
<text x="51.7" y="290.5">4</text>
<text x="156.7" y="290.5">3</text>
<text x="261.7" y="290.5">2</text>
<text x="366.7" y="290.5">1</text>
</g>
<g font-size="2.8">
<text x="323.5" y="247.9">Gezeichnet</text>
<text x="323.5" y="251.9">Geprüft</text>
<text x="395.5" y="247.7">Massstab</text>
<text x="230.5" y="254.1">Änd.</text>
<text x="323.5" y="256.1">Normgeprüft</text>
<text x="340.8" y="256" transform="rotate(-90 340.8 256)">Name</text>
<text x="373.6" y="255.6" transform="rotate(-90 373.6 255.6)">Datum</text>
<text x="323.5" y="260.3">Freigegeben</text>
<text x="230.5" y="269">Sep. Stückliste gleicher Nr.</text>
<text x="230.5" y="264.8">Ohne sep. Stückliste</text>
<text x="271" y="268.9">Gewicht [kg]</text>
<text x="271" y="264.7">Werkstoff</text>
<text x="323.5" y="268.8">Ursprung</text>
<text x="323.5" y="264.6">Auftrags-Nr.</text>
<text x="379.5" y="269">Blatt Nr / Blatt</text>
<text x="382" y="264.7">Inventor</text>
<text x="398.7" y="269">Format</text>
<text x="230.5" y="273.2">Sep. Stückliste anderer Nr.</text>
<text x="271" y="273.3">Sach-Nr.</text>
<text x="323.5" y="273.3">Ersatz für</text>
<text x="271" y="277.4">Benennung</text>
<text x="365" y="277.4">Zeichnungs-Nr.</text>
<text x="235.4" y="286.4">Berufsfachschule Langenthal</text>
</g>
</svg>
